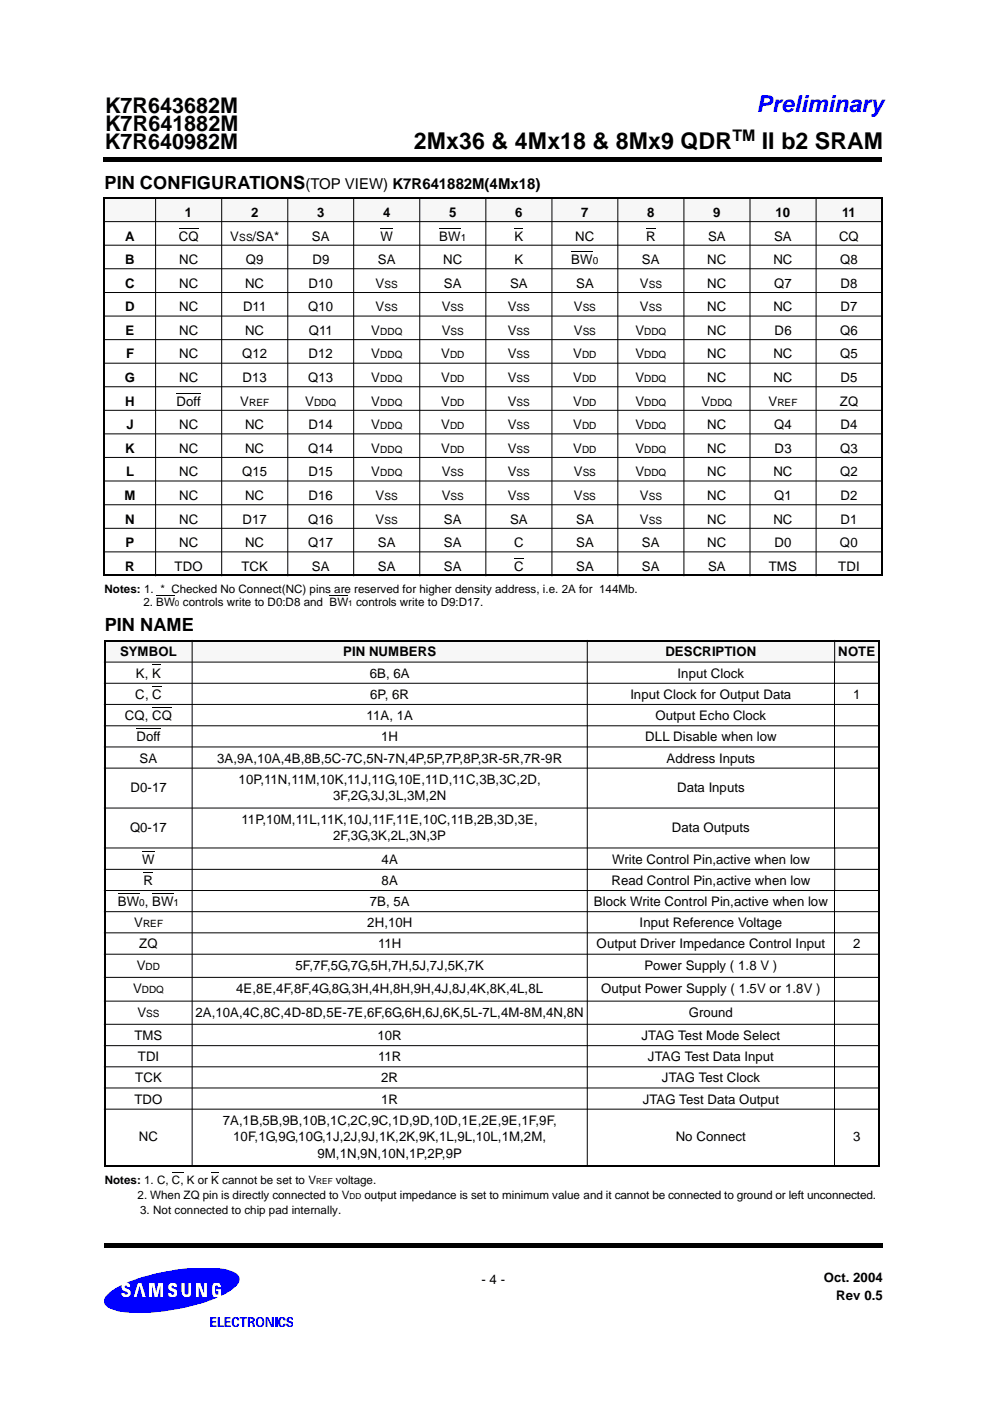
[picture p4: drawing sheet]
<svg xmlns="http://www.w3.org/2000/svg" width="210mm" height="297mm" viewBox="0 0 210 297" stroke-linecap="round" stroke-linejoin="round" font-family="sans-serif">
<g fill="none" stroke="#fff" stroke-width=".21">
<path d="M22 19.4v2.8M187 19.4v2.8M22 25.8v5.6M22.1 36.9h2.8M24.8 34.1h-2.8v229.4h2.8M26.9 36.8v2.8M28.4 34.1h5.6M28.4 36.9h5.6M37.1 36.8v2.8M37.5 34.1h5.7M37.6 36.9h5.6M46.7 34.1h5.6"/>
<path d="M46.8 36.9h5.5M55.9 34.1h5.6M55.9 36.9h5.6M65 34.1h5.7M65 36.9h5.6M74.2 34.1h5.6M74.2 36.9h5.6M83.4 34.1h5.6M83.4 36.9h5.6M92.5 34.1h5.6M92.5 36.9h5.6M101.1 34.4v2.8"/>
<path d="M101.7 36.9h5.5M101.7 34.1h5.6M104.5 34.4v2.8M107.8 34.4v2.8M110.8 36.9h5.6M110.8 34.1h5.7M120 36.9h5.6M120 34.1h5.7M129.1 36.9h5.6M129.2 34.1h5.6M138.3 36.9h5.6M138.4 34.1h5.6"/>
<path d="M147.4 36.9h5.6M147.5 34.1h5.6M156.6 36.9h5.6M156.7 34.1h5.6M165.7 36.9h5.6M165.8 34.1h5.7M174.9 36.9h5.6M175 34.1h5.7M184 36.9h2.9M184.2 34.1h2.8v94.6M187 25.8v5.7M26.9 43.3v5.6"/>
<path d="M26.9 52.6v5.7M37.1 43.3v5.6M37.1 52.6v5.7M101.1 40.7v5.6M101.1 49.9v5.6M101.1 59.1v5.5M104.5 40.7v5.6M104.5 49.9v5.6M104.5 59.1v5.5M107.8 40.7v5.6M107.8 49.9v5.6M107.8 59.1v5.5"/>
<path d="M26.9 61.9v5.7M26.9 71.2v5.7M37.1 61.9v5.7M37.1 71.2v5.7M101.1 68.2v5.6M101.1 77.4v5.6M104.5 68.2v5.6M104.5 77.4v5.6M107.8 68.2v5.6M107.8 77.4v5.6M26.9 80.5v5.7M26.9 89.8v5.7"/>
<path d="M26.9 99.1v5.7M37.1 80.5v5.7M37.1 89.8v5.7M37.1 99.1v5.7M101.1 86.5v5.7M101.1 95.7v5.6M104.5 86.5v5.7M104.5 95.7v5.6M107.8 86.5v5.7M107.8 95.7v5.6M26.9 108.4v5.7M26.9 117.7v5.7"/>
<path d="M37.1 108.4v5.7M37.1 117.7v5.7M101.1 104.9v5.6M101.1 114v5.6M104.5 104.9v5.6M104.5 114v5.6M107.8 104.9v5.6M107.8 114v5.6M26.9 127v5.7M26.9 136.4v5.6M37.1 127v5.7M37.1 136.4v5.6"/>
<path d="M101.1 123.2v5.6M101.1 132.4v5.6M104.5 123.2v5.6M104.5 132.4v5.6M107.8 123.2v5.6M107.8 132.4v5.6M187 128.9v9M187 138.3v8.7M26.9 145.6v5.7M26.9 154.9v5.8M37.1 145.6v5.7M37.1 154.9v5.8"/>
<path d="M101.1 141.5v5.6M101.1 150.7v5.6M101.1 159.9v5.5M104.5 141.5v5.6M104.5 150.7v5.6M104.5 159.9v5.5M107.8 141.5v5.6M107.8 150.7v5.6M107.8 159.9v5.5M187 147.7v8.5M187 157.1v8.3M26.9 164.3v5.7"/>
<path d="M26.9 173.6v5.7M37.1 164.3v5.7M37.1 173.6v5.7M101.1 169v5.6M101.1 178.2v5.6M104.5 169v5.6M104.5 178.2v5.6M107.8 169v5.6M107.8 178.2v5.6M187 166.5v8.1M187 175.8v7.9M26.9 182.9v5.7"/>
<path d="M26.9 192.2v5.7M37.1 182.9v5.7M37.1 192.2v5.7M101.1 187.3v5.7M101.1 196.5v5.6M104.5 187.3v5.7M104.5 196.5v5.6M107.8 187.3v5.7M107.8 196.5v5.6M187 185.2v7.7M187 194.6v7.5M26.9 201.5v5.7"/>
<path d="M26.9 210.8v5.7M37.1 201.5v5.7M37.1 210.8v5.7M101.1 205.7v5.6M101.1 214.8v5.6M104.5 205.7v5.6M104.5 214.8v5.6M107.8 205.7v5.6M107.8 214.8v5.6M187 204v7.3M187 213.3v7.1M26.9 220.1v5.7"/>
<path d="M26.9 229.4v5.7M26.9 238.7v5.7M37.1 220.1v5.7M37.1 229.4v5.7M37.1 238.7v5.7M101.1 224v5.6M101.1 233.2v5.6M104.5 224v5.6M104.5 233.2v5.6M107.8 224v5.6M107.8 233.2v5.6M187 222.7v6.9"/>
<path d="M187 232.1v6.7M26.9 248v5.7M26.9 257.3v2.8M37.1 248v5.7M37.1 257.3v2.8M101.1 242.3v5.6M101.1 251.5v5.6M104.5 242.3v5.6M104.5 251.5v5.6M107.8 242.3v5.6M107.8 251.5v5.6M187 241.4v6.6"/>
<path d="M187 250.8v6.3M22 265.8v5.6M22 275v5.7M22 260.5h2.8M28.4 263.5h5.6M28.4 260.5h5.6M37.5 263.5h5.7M37.6 260.5h5.6M46.7 263.5h5.6M46.7 260.5h5.6M55.9 263.5h5.6M55.9 260.5h5.6"/>
<path d="M65 263.5h5.7M65 260.5h5.6M74.2 263.5h5.6M74.2 260.5h5.6M83.4 263.5h5.6M83.4 260.5h5.6M92.5 263.5h5.6M92.6 260.5h5.5M101.1 260.6v2.8M101.7 263.5h5.6M101.7 260.5h5.6M104.5 260.6v2.8"/>
<path d="M107.8 260.6v2.8M110.8 263.5h5.7M110.9 260.5h5.6M120 263.5h5.7M120 260.5h5.6M129.2 263.5h5.6M129.2 260.5h5.6M138.4 263.5h5.6M138.4 260.5h5.5M147.5 263.5h5.6M147.5 260.5h5.6M156.7 263.5h5.6"/>
<path d="M156.7 260.5h5.6M165.8 263.5h5.7M165.8 260.5h5.7M175 263.5h5.7M175 260.5h5.6M184.2 263.5h2.8M184.2 260.5h2.8M187 260.2v5.7M187 269.6v5.7M187 278.9v2.9M22 284.2v2.9"/>
</g>
<path d="M22 33.3h.5v1.1h-.5zM22.5 33.3h164v1.1h-164zM186.5 33.3h.5v1.1h-.5zM22.1 263.4h.5v1.1h-.5zM22.6 263.4h164v1.1h-164zM186.6 263.4h.5v1.1h-.5z" fill="#000"/>
<path d="M22 268.9h40.1v12.4h-40.1z" fill="#fff"/>
<g fill="#00f">
<path d="M22.7 274.5a1.58 1.58 0 0 0 .2 2.7 16.1 16.1 0 0 0 8 1.1l4.1-.3a43.3 43.3 0 0 0 11.2-3h-.6a.74 .74 0 0 1-.6-.8v-1.3a.95 .95 0 0 1 .9-1 .95 .95 0 0 1 1 1h-.6a.34 .34 0 0 0-.3-.3 .34 .34 0 0 0-.4 .2l.1 1.6 .1 .1 .5-.1v-.7h-.5v-.4h1.1v1.4a7.4 7.4 0 0 0 3.8-3 1.76 1.76 0 0 0-1.7-2.2 10.4 10.4 0 0 0-4.6-.7 41.1 41.1 0 0 0-10 .9l-3.8 .9-3.8 1.4h.2a.71 .71 0 0 1 .6 .9h-.6l-.1-.3a.28 .28 0 0 0-.3 0 .28 .28 0 0 0-.1 .4l.2 .2a.97 .97 0 0 1 1 1 .97 .97 0 0 1-1 .9 .97 .97 0 0 1-.9-1h.6l.1 .3 .4 .1 .2-.1-.2-.5a1 1 0 0 1-1-.4 1 1 0 0 1 0-1.1l-2.1 1.2zM29.2 272h.8l.9 3h-.7l-.6-2.4-.6 2.4h-.7zM31.6 272h1.1l.4 2 .4-2h1.1v3h-.6v-2.5l-.6 2.5h-.6l-.6-2.5v2.5h-.6zM36 272.1a1.01 1.01 0 0 1 1.5 .8h-.6l-.2-.3a.26 .26 0 0 0-.3 0 .26 .26 0 0 0 0 .4l.2 .2a.98 .98 0 0 1 1 1.2 .98 .98 0 0 1-1.5 .6l-.3-.3-.2-.6h.6l.3 .4h.2l.2-.1v-.3l-.2-.2a1 1 0 0 1-1-.7 1 1 0 0 1 .3-1.1zM38.5 272h.6v2.2l.4 .3 .4-.2 .1-2.3h.6v1.9a1.04 1.04 0 0 1-1.1 1.2 1.04 1.04 0 0 1-1-1.2zM41.5 272h1l.8 2.3v-2.3h.6v3h-1l-.8-2.2v2.2h-.6zM44.5 279.3h1.4v.3h-.9v.5h.8v.3h-.8v.6h.9v.3h-1.4z" fill-rule="evenodd"/>
<path d="M46.2 279.3h.4v1.7h.8v.3h-1.2z" fill-rule="evenodd"/>
<path d="M47.6 279.3h1.3v.3h-.9v.5h.8v.3h-.8v.6h.9v.3h-1.3z" fill-rule="evenodd"/>
<path d="M49.3 279.5l.3-.2 .7-.1 .3 .3 .1 .5h-.4v-.3a.37 .37 0 0 0-.4-.1 .37 .37 0 0 0-.3 .4v.5a.38 .38 0 0 0 .3 .6 .38 .38 0 0 0 .4-.4h.4a.81 .81 0 0 1-.9 .7 .81 .81 0 0 1-.7-.9z" fill-rule="evenodd"/>
<path d="M50.8 279.3h1.5v.3h-.5v1.7h-.4v-1.7h-.6z" fill-rule="evenodd"/>
<path d="M52.6 279.3h1a.54 .54 0 0 1 .4 .5 .54 .54 0 0 1-.4 .5 .71 .71 0 0 1 .4 .9l.1 .1h-.5l-.1-.8h-.6v.8h-.3zM52.9 279.6v.6h.5l.2-.2-.2-.4z" fill-rule="evenodd"/>
<path d="M54.5 279.4a.96 .96 0 0 1 1.2 0 .96 .96 0 0 1 .3 1.1 .94 .94 0 0 1-1.2 .8 .94 .94 0 0 1-.5-1.4zM54.8 279.7a.93 .93 0 0 0 .3 1.4 .91 .91 0 0 0 .2-1.6z" fill-rule="evenodd"/>
<path d="M56.3 279.3h.6l.7 1.6v-1.6h.5v2h-.6l-.8-1.7v1.7h-.4z" fill-rule="evenodd"/>
<path d="M58.3 279.3h.5v2h-.5z" fill-rule="evenodd"/>
<path d="M59.2 279.4a.81 .81 0 0 1 1.4 .3v.3h-.4a.38 .38 0 0 0-.5-.4 .38 .38 0 0 0-.2 .5 .81 .81 0 0 0 .3 1l.4-.4h.4a.83 .83 0 0 1-1.1 .7 .83 .83 0 0 1-.6-1.1z" fill-rule="evenodd"/>
<path d="M60.8 279.6l.5-.4h.5l.2 .2 .1 .4h-.3l-.2-.3-.3 .1a.41 .41 0 0 0 0 .5 .41 .41 0 0 0 .5 .1h.1a.72 .72 0 0 1-.2 1.2 .72 .72 0 0 1-1-.7h.4v.2a.37 .37 0 0 0 .5 .2 .37 .37 0 0 0 .2-.4l-.4-.2a.65 .65 0 0 1-.6-.9z" fill-rule="evenodd"/>
</g>
<path d="M33.1 126.3h4M69.9 126.3h3.9" fill="none" stroke="#000" stroke-width=".21"/>
<g fill="#f7f7f7">
<path d="M22.2 42h10.8v5h-10.8z"/>
<path d="M33 42h14v5h-14z"/>
<path d="M47 42h14v5h-14z"/>
<path d="M61 42h14v5h-14z"/>
<path d="M75 42h14v5h-14z"/>
<path d="M89 42h14v5h-14z"/>
<path d="M103 42h14v5h-14z"/>
<path d="M117 42h14v5h-14z"/>
<path d="M131 42h14v5h-14z"/>
<path d="M145 42h14v5h-14z"/>
<path d="M159 42h14v5h-14z"/>
<path d="M173 42h14v5h-14z"/>
</g>
<g fill="none" stroke="#000" stroke-width=".21">
<path d="M22 47h165.2M22 52h165.2M22 57h165.2M33 41.8v80.4M37.9 48.4h4.2M47 41.8v80.4M61 41.8v80.4M75 41.8v80.4M80.7 48.4h2.6M89 41.8v80.4M93.1 48.4h4.6M103 41.8v80.4"/>
<path d="M117 41.8v80.4M121.1 53.4h4.6M131 41.8v80.4M137 48.4h2M145 41.8v80.4M159 41.8v80.4M173 41.8v80.4M22 62h165.2M22 67h165.2M22 72h165.2M22 77h165.2M22 82h165.2"/>
<path d="M22 87h165.2M22 92h165.2M22 97h165.2M37.4 83.3h5.2M22 102h165.2M22 107h165.2M22 112h165.2M22 117h165.2M109 118.3h2M36.5 248.6h2.4"/>
</g>
<path d="M109.1 48.3h1.9v.2h-1.9zM44.8 248.5h1.7v.2h-1.7z" fill="#000"/>
<path d="M22 42h165.2M22.2 42.2v79.6M187 42.2v79.6M22 122h165.2" fill="none" stroke="#000" stroke-width=".34"/>
<g fill="#f7f7f7">
<path d="M22.2 135.8h18.5v4.6h-18.5z"/>
<path d="M40.7 135.8h83.8v4.6h-83.8z"/>
<path d="M124.5 135.8h52.5v4.6h-52.5z"/>
<path d="M177 135.8h9.3v4.6h-9.3z"/>
</g>
<path d="M32.3 140.9h1.8v.2h-1.8z" fill="#000"/>
<g fill="none" stroke="#000" stroke-width=".21">
<path d="M40.7 135.7v111.7M124.5 135.7v111.7M177 135.7v111.7M22 140.4h164.5M22 144.9h164.5M22 149.4h164.5M22 153.9h164.5M22 158.4h164.5M28.9 154.5h5.2M32.3 145.5h2M32.3 150h4.2M22 162.9h164.5"/>
<path d="M22 171.3h164.5M22 179.8h164.5M22 184.3h164.5M22 188.8h164.5M22 193.3h164.5M22 197.8h164.5M25 189.5h4.5M30.2 180.4h2.6M30.5 184.9h2M32.3 189.5h4.5M22 202.3h164.5M22 207.2h164.5"/>
<path d="M22 212.3h164.5M22 217.2h164.5M22 221.7h164.5M22 226.2h164.5M22 230.7h164.5M22 235.2h164.5"/>
</g>
<path d="M22 135.8h164.5M22.2 136.1v110.9M186.3 136.1v110.9M22 247.2h164.5" fill="none" stroke="#000" stroke-width=".34"/>
<text font-size="4.9" fill="#00f" x="160.4" y="23.8">Preliminary</text>
<g font-size="4.9">
<text x="87.8" y="31.7">2Mx36 &amp; 4Mx18 &amp; 8Mx9 QDR</text>
<text x="161.5" y="31.7">II b2 SRAM</text>
</g>
<g font-size="4.6">
<text x="22.3" y="23.9">K7R643682M</text>
<text x="22.3" y="27.8">K7R641882M</text>
<text x="22.2" y="31.5">K7R640982M</text>
</g>
<g font-size="3.9">
<text x="22.2" y="40">PIN CONFIGURATIONS</text>
<text x="22.2" y="133.9">PIN NAME</text>
</g>
<text font-size="3.4" x="155.3" y="30">TM</text>
<text font-size="3.2" x="64.7" y="40">(TOP VIEW) K7R641882M(4Mx18)</text>
<g font-size="2.8">
<text x="39.2" y="46">1</text>
<text x="53.2" y="46">2</text>
<text x="67.2" y="46">3</text>
<text x="81.2" y="46">4</text>
<text x="95.2" y="46">5</text>
<text x="109.2" y="46">6</text>
<text x="123.2" y="46">7</text>
<text x="137.2" y="46">8</text>
<text x="151.2" y="46">9</text>
<text x="164.4" y="46">10</text>
<text x="178.5" y="46">11</text>
<text x="26.6" y="51">A</text>
<text x="37.9" y="51">CQ</text>
<text x="48.8" y="51">V</text>
<text x="53.5" y="51">/SA*</text>
<text x="66.1" y="51">SA</text>
<text x="80.7" y="51">W</text>
<text x="93.1" y="51">BW</text>
<text x="109.1" y="51">K</text>
<text x="122" y="51">NC</text>
<text x="137" y="51">R</text>
<text x="150.1" y="51">SA</text>
<text x="164.1" y="51">SA</text>
<text x="177.9" y="51">CQ</text>
<text x="26.6" y="56">B</text>
<text x="38" y="56">NC</text>
<text x="52.1" y="56">Q9</text>
<text x="66.2" y="56">D9</text>
<text x="80.1" y="56">SA</text>
<text x="93.9" y="56">NC</text>
<text x="109.1" y="56">K</text>
<text x="121.1" y="56">BW</text>
<text x="136.1" y="56">SA</text>
<text x="150" y="56">NC</text>
<text x="164" y="56">NC</text>
<text x="178.1" y="56">Q8</text>
<text x="26.6" y="66">D</text>
<text x="26.6" y="61">C</text>
<text x="38" y="66">NC</text>
<text x="38" y="61">NC</text>
<text x="51.5" y="66">D11</text>
<text x="52" y="61">NC</text>
<text x="65.3" y="66">Q10</text>
<text x="65.4" y="61">D10</text>
<text x="79.6" y="66">V</text>
<text x="79.6" y="61">V</text>
<text x="93.7" y="66">V</text>
<text x="94.1" y="61">SA</text>
<text x="107.7" y="66">V</text>
<text x="108.1" y="61">SA</text>
<text x="121.6" y="66">V</text>
<text x="122.1" y="61">SA</text>
<text x="135.7" y="66">V</text>
<text x="135.7" y="61">V</text>
<text x="150" y="61">NC</text>
<text x="150" y="66">NC</text>
<text x="164" y="66">NC</text>
<text x="164.1" y="61">Q7</text>
<text x="178.2" y="66">D7</text>
<text x="178.2" y="61">D8</text>
<text x="26.6" y="71">E</text>
<text x="38" y="71">NC</text>
<text x="52" y="71">NC</text>
<text x="65.5" y="71">Q11</text>
<text x="78.7" y="71">V</text>
<text x="93.7" y="71">V</text>
<text x="107.7" y="71">V</text>
<text x="121.6" y="71">V</text>
<text x="134.7" y="71">V</text>
<text x="150" y="71">NC</text>
<text x="164.2" y="71">D6</text>
<text x="178.1" y="71">Q6</text>
<text x="26.7" y="76">F</text>
<text x="38" y="76">NC</text>
<text x="51.3" y="76">Q12</text>
<text x="65.4" y="76">D12</text>
<text x="78.7" y="76">V</text>
<text x="93.5" y="76">V</text>
<text x="107.7" y="76">V</text>
<text x="121.6" y="76">V</text>
<text x="134.7" y="76">V</text>
<text x="150" y="76">NC</text>
<text x="164" y="76">NC</text>
<text x="178.1" y="76">Q5</text>
<text x="26.5" y="81">G</text>
<text x="38" y="81">NC</text>
<text x="51.4" y="81">D13</text>
<text x="65.3" y="81">Q13</text>
<text x="78.7" y="81">V</text>
<text x="93.5" y="81">V</text>
<text x="107.7" y="81">V</text>
<text x="121.6" y="81">V</text>
<text x="134.7" y="81">V</text>
<text x="150" y="81">NC</text>
<text x="164" y="81">NC</text>
<text x="178.2" y="81">D5</text>
<text x="26.6" y="86">H</text>
<text x="37.4" y="86">Doff</text>
<text x="50.9" y="86">V</text>
<text x="64.7" y="86">V</text>
<text x="78.7" y="86">V</text>
<text x="93.5" y="86">V</text>
<text x="107.7" y="86">V</text>
<text x="121.6" y="86">V</text>
<text x="134.7" y="86">V</text>
<text x="148.7" y="86">V</text>
<text x="163" y="86">V</text>
<text x="178.1" y="86">ZQ</text>
<text x="26.8" y="91">J</text>
<text x="38" y="91">NC</text>
<text x="52" y="91">NC</text>
<text x="65.4" y="91">D14</text>
<text x="78.7" y="91">V</text>
<text x="93.5" y="91">V</text>
<text x="107.7" y="91">V</text>
<text x="121.6" y="91">V</text>
<text x="134.7" y="91">V</text>
<text x="150" y="91">NC</text>
<text x="164.1" y="91">Q4</text>
<text x="178.2" y="91">D4</text>
<text x="26.6" y="96">K</text>
<text x="26.7" y="101">L</text>
<text x="38" y="96">NC</text>
<text x="38" y="101">NC</text>
<text x="51.3" y="101">Q15</text>
<text x="52" y="96">NC</text>
<text x="65.3" y="96">Q14</text>
<text x="65.4" y="101">D15</text>
<text x="78.7" y="101">V</text>
<text x="78.7" y="96">V</text>
<text x="93.5" y="96">V</text>
<text x="93.7" y="101">V</text>
<text x="107.7" y="96">V</text>
<text x="107.7" y="101">V</text>
<text x="121.6" y="96">V</text>
<text x="121.6" y="101">V</text>
<text x="134.7" y="96">V</text>
<text x="134.7" y="101">V</text>
<text x="150" y="96">NC</text>
<text x="150" y="101">NC</text>
<text x="164" y="101">NC</text>
<text x="164.2" y="96">D3</text>
<text x="178.1" y="96">Q3</text>
<text x="178.1" y="101">Q2</text>
<text x="26.4" y="106">M</text>
<text x="38" y="106">NC</text>
<text x="52" y="106">NC</text>
<text x="65.4" y="106">D16</text>
<text x="79.6" y="106">V</text>
<text x="93.7" y="106">V</text>
<text x="107.7" y="106">V</text>
<text x="121.6" y="106">V</text>
<text x="135.7" y="106">V</text>
<text x="150" y="106">NC</text>
<text x="164.1" y="106">Q1</text>
<text x="178.2" y="106">D2</text>
<text x="26.6" y="111">N</text>
<text x="38" y="111">NC</text>
<text x="51.4" y="111">D17</text>
<text x="65.3" y="111">Q16</text>
<text x="79.6" y="111">V</text>
<text x="94.1" y="111">SA</text>
<text x="108.1" y="111">SA</text>
<text x="122.1" y="111">SA</text>
<text x="135.7" y="111">V</text>
<text x="150" y="111">NC</text>
<text x="164" y="111">NC</text>
<text x="178.2" y="111">D1</text>
<text x="26.6" y="116">P</text>
<text x="38" y="116">NC</text>
<text x="52" y="116">NC</text>
<text x="65.3" y="116">Q17</text>
<text x="80.1" y="116">SA</text>
<text x="94.1" y="116">SA</text>
<text x="109" y="116">C</text>
<text x="122.1" y="116">SA</text>
<text x="136.1" y="116">SA</text>
<text x="149.9" y="116">NC</text>
<text x="164.2" y="116">D0</text>
<text x="178.1" y="116">Q0</text>
<text x="26.6" y="121">R</text>
<text x="37" y="121">TDO</text>
<text x="51.2" y="121">TCK</text>
<text x="66.1" y="121">SA</text>
<text x="80.1" y="121">SA</text>
<text x="94.1" y="121">SA</text>
<text x="109" y="121">C</text>
<text x="122.1" y="121">SA</text>
<text x="136.1" y="121">SA</text>
<text x="150.1" y="121">SA</text>
<text x="163" y="121">TMS</text>
<text x="177.7" y="121">TDI</text>
<text x="25.5" y="139.1">SYMBOL</text>
<text x="28.8" y="143.7">K, K</text>
<text x="72.7" y="139.1">PIN NUMBERS</text>
<text x="78.4" y="143.7">6B, 6A</text>
<text x="141.1" y="139.1">DESCRIPTION</text>
<text x="143.6" y="143.7">Input Clock</text>
<text x="177.7" y="139.1">NOTE</text>
<text x="28.7" y="148.2">C, C</text>
<text x="78.5" y="148.2">6P, 6R</text>
<text x="133.7" y="148.2">Input Clock for Output Data</text>
<text x="180.9" y="148.2">1</text>
<text x="26.5" y="152.7">CQ, CQ</text>
<text x="77.7" y="152.7">11A, 1A</text>
<text x="139" y="152.7">Output Echo Clock</text>
<text x="28.9" y="157.1">Doff</text>
<text x="29.6" y="161.7">SA</text>
<text x="46" y="161.7">3A,9A,10A,4B,8B,5C-7C,5N-7N,4P,5P,7P,8P,3R-5R,7R-9R</text>
<text x="80.8" y="157.1">1H</text>
<text x="136.8" y="157.1">DLL Disable when low</text>
<text x="141.3" y="161.7">Address Inputs</text>
<text x="27.7" y="167.9">D0-17</text>
<text x="50.6" y="166.2">10P,11N,11M,10K,11J,11G,10E,11D,11C,3B,3C,2D,</text>
<text x="143.6" y="167.9">Data Inputs</text>
<text x="70.6" y="169.7">3F,2G,3J,3L,3M,2N</text>
<text x="27.6" y="176.4">Q0-17</text>
<text x="51.2" y="174.6">11P,10M,11L,11K,10J,11F,11E,10C,11B,2B,3D,3E,</text>
<text x="70.6" y="178.1">2F,3G,3K,2L,3N,3P</text>
<text x="142.5" y="176.4">Data Outputs</text>
<text x="30.2" y="183.1">W</text>
<text x="80.9" y="183.1">4A</text>
<text x="129.8" y="183.1">Write Control Pin,active when low</text>
<text x="30.5" y="187.6">R</text>
<text x="80.9" y="187.6">8A</text>
<text x="129.6" y="187.6">Read Control Pin,active when low</text>
<text x="25" y="192.1">BW , BW</text>
<text x="28.4" y="196.6">V</text>
<text x="77.9" y="196.6">2H,10H</text>
<text x="78.4" y="192.1">7B, 5A</text>
<text x="125.9" y="192.1">Block Write Control Pin,active when low</text>
<text x="135.6" y="196.6">Input Reference Voltage</text>
<text x="29.5" y="201.1">ZQ</text>
<text x="80.2" y="201.1">11H</text>
<text x="126.5" y="201.1">Output Driver Impedance Control Input</text>
<text x="180.9" y="201.1">2</text>
<text x="29" y="205.6">V</text>
<text x="62.6" y="205.6">5F,7F,5G,7G,5H,7H,5J,7J,5K,7K</text>
<text x="136.6" y="205.6">Power Supply ( 1.8 V )</text>
<text x="28.2" y="210.6">V</text>
<text x="29.1" y="215.5">V</text>
<text x="41.5" y="215.5">2A,10A,4C,8C,4D-8D,5E-7E,6F,6G,6H,6J,6K,5L-7L,4M-8M,4N,8N</text>
<text x="50.1" y="210.5">4E,8E,4F,8F,4G,8G,3H,4H,8H,9H,4J,8J,4K,8K,4L,8L</text>
<text x="127.4" y="210.6">Output Power Supply ( 1.5V or 1.8V )</text>
<text x="146" y="215.5">Ground</text>
<text x="28.5" y="220.5">TMS</text>
<text x="80" y="220.5">10R</text>
<text x="136" y="220.5">JTAG Test Mode Select</text>
<text x="29.2" y="225">TDI</text>
<text x="80.2" y="225">11R</text>
<text x="137.4" y="225">JTAG Test Data Input</text>
<text x="28.5" y="234">TDO</text>
<text x="28.7" y="229.5">TCK</text>
<text x="80.8" y="229.5">2R</text>
<text x="80.8" y="234">1R</text>
<text x="136.3" y="234">JTAG Test Data Output</text>
<text x="140.3" y="229.5">JTAG Test Clock</text>
<text x="47.2" y="238.5">7A,1B,5B,9B,10B,1C,2C,9C,1D,9D,10D,1E,2E,9E,1F,9F,</text>
<text x="29.4" y="242">NC</text>
<text x="49.5" y="242">10F,1G,9G,10G,1J,2J,9J,1K,2K,9K,1L,9L,10L,1M,2M,</text>
<text x="67.3" y="245.5">9M,1N,9N,10N,1P,2P,9P</text>
<text x="143.3" y="242">No Connect</text>
<text x="180.9" y="242">3</text>
<text x="102.1" y="272.2">- 4 -</text>
<text x="174.6" y="271.8">Oct. 2004</text>
<text x="177.3" y="275.7">Rev 0.5</text>
</g>
<g font-size="2.5">
<text x="22.2" y="125.8">Notes: 1. * Checked No Connect(NC) pins are reserved for higher density address, i.e. 2A for 144Mb.</text>
<text x="30.4" y="128.6">2. BW</text>
<text x="38.7" y="128.6">controls write to D0:D8 and BW controls write to D9:D17.</text>
<text x="22.2" y="251">Notes: 1. C, C, K or K cannot be set to V</text>
<text x="71.2" y="251">voltage.</text>
<text x="29.1" y="254.2">2. When ZQ pin is directly connected to V</text>
<text x="29.7" y="257.3">3. Not connected to chip pad internally.</text>
<text x="77.3" y="254.2">output impedance is set to minimum value and it cannot be connected to ground or left unconnected.</text>
</g>
<g font-size="2.1">
<text x="50.7" y="51">SS</text>
<text x="97.7" y="51">1</text>
<text x="125.7" y="56">0</text>
<text x="81.5" y="61">SS</text>
<text x="81.5" y="66">SS</text>
<text x="95.5" y="66">SS</text>
<text x="109.5" y="66">SS</text>
<text x="123.5" y="66">SS</text>
<text x="137.6" y="61">SS</text>
<text x="137.6" y="66">SS</text>
<text x="80.6" y="71">DDQ</text>
<text x="95.5" y="71">SS</text>
<text x="109.5" y="71">SS</text>
<text x="123.5" y="71">SS</text>
<text x="136.6" y="71">DDQ</text>
<text x="80.6" y="76">DDQ</text>
<text x="95.4" y="76">DD</text>
<text x="109.5" y="76">SS</text>
<text x="123.4" y="76">DD</text>
<text x="136.6" y="76">DDQ</text>
<text x="80.6" y="81">DDQ</text>
<text x="95.4" y="81">DD</text>
<text x="109.5" y="81">SS</text>
<text x="123.4" y="81">DD</text>
<text x="136.6" y="81">DDQ</text>
<text x="52.8" y="86">REF</text>
<text x="66.6" y="86">DDQ</text>
<text x="80.6" y="86">DDQ</text>
<text x="95.4" y="86">DD</text>
<text x="109.5" y="86">SS</text>
<text x="123.4" y="86">DD</text>
<text x="136.6" y="86">DDQ</text>
<text x="150.6" y="86">DDQ</text>
<text x="164.8" y="86">REF</text>
<text x="80.6" y="91">DDQ</text>
<text x="95.4" y="91">DD</text>
<text x="109.5" y="91">SS</text>
<text x="123.4" y="91">DD</text>
<text x="136.6" y="91">DDQ</text>
<text x="80.6" y="96">DDQ</text>
<text x="80.6" y="101">DDQ</text>
<text x="95.4" y="96">DD</text>
<text x="95.5" y="101">SS</text>
<text x="109.5" y="96">SS</text>
<text x="109.5" y="101">SS</text>
<text x="123.4" y="96">DD</text>
<text x="123.5" y="101">SS</text>
<text x="136.6" y="96">DDQ</text>
<text x="136.6" y="101">DDQ</text>
<text x="81.5" y="106">SS</text>
<text x="95.5" y="106">SS</text>
<text x="109.5" y="106">SS</text>
<text x="123.5" y="106">SS</text>
<text x="137.6" y="106">SS</text>
<text x="81.5" y="111">SS</text>
<text x="137.6" y="111">SS</text>
<text x="29.5" y="192.1">0</text>
<text x="30.3" y="196.6">REF</text>
<text x="36.8" y="192.1">1</text>
<text x="30.9" y="205.6">DD</text>
<text x="30.1" y="210.6">DDQ</text>
<text x="31" y="215.5">SS</text>
</g>
<g font-size="1.7">
<text x="37.1" y="128.6">0</text>
<text x="73.8" y="128.6">1</text>
<text x="67" y="251">REF</text>
<text x="74.1" y="254.2">DD</text>
</g>
</svg>
